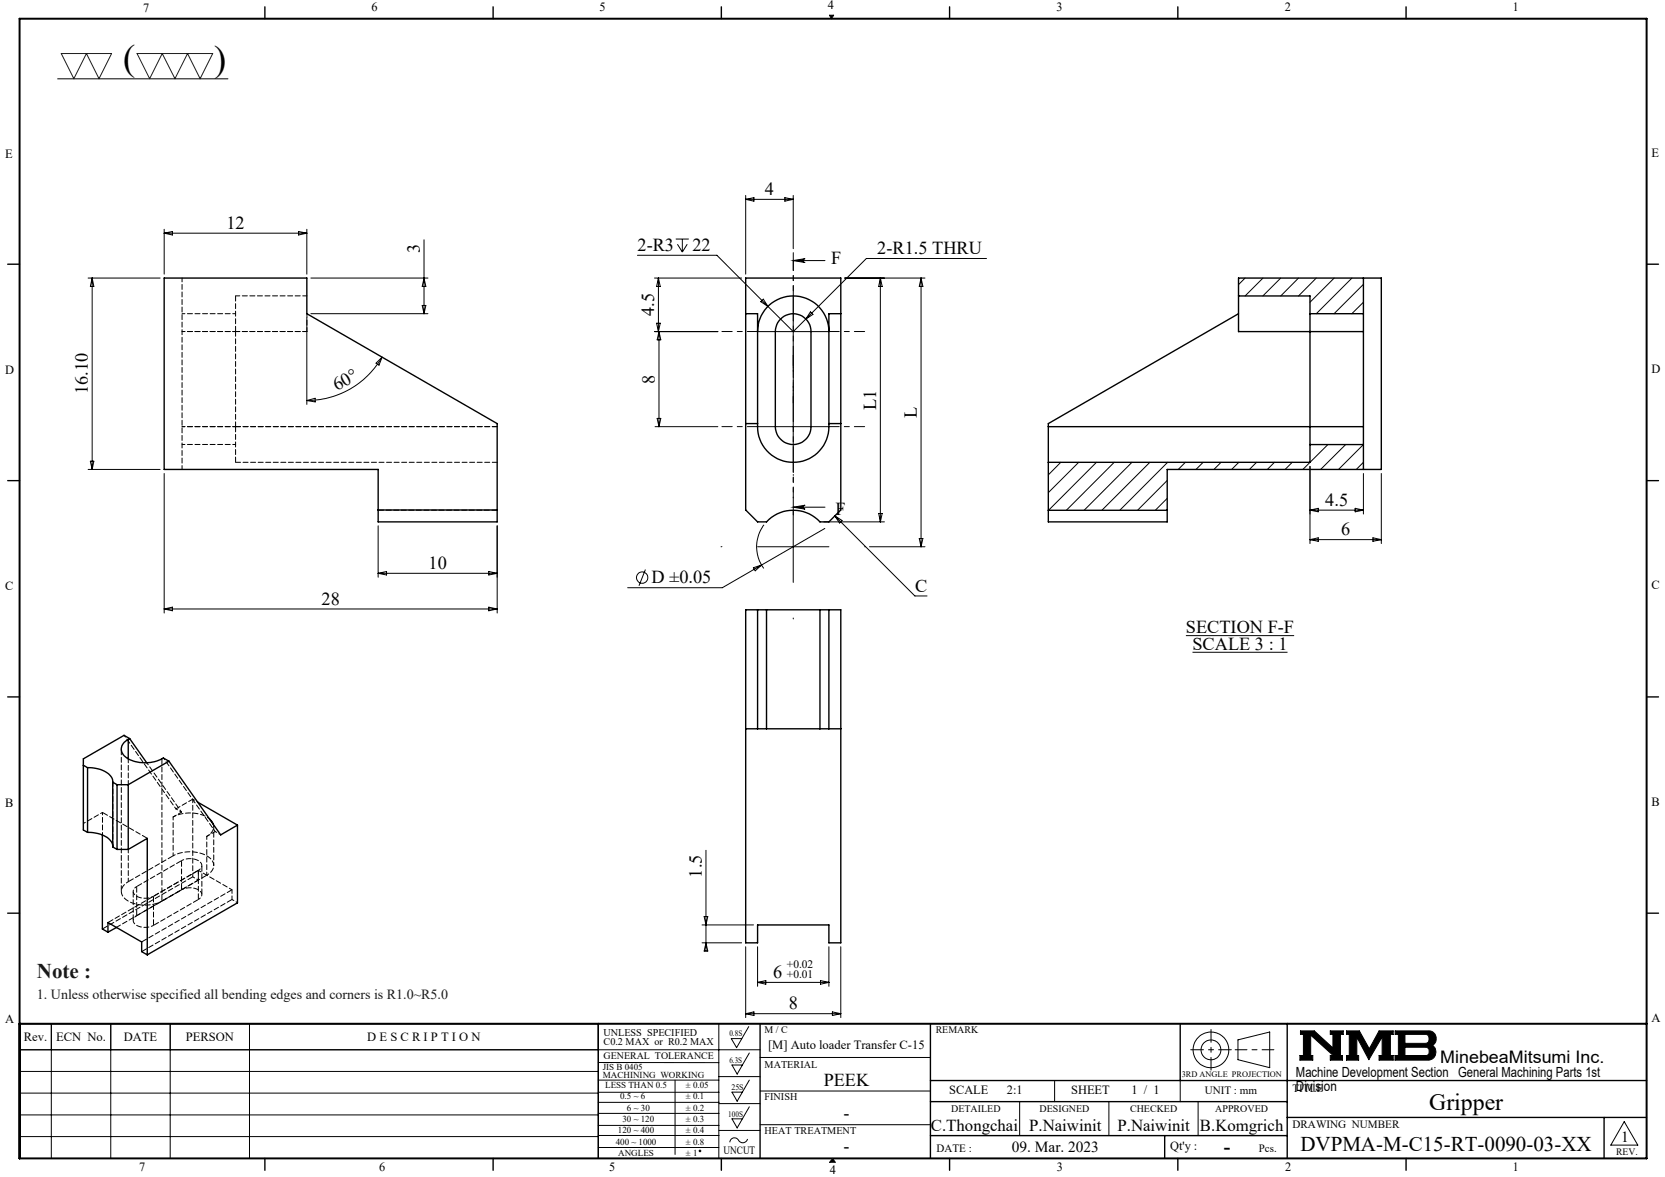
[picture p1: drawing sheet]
<svg xmlns="http://www.w3.org/2000/svg" width="420mm" height="297mm" viewBox="0 0 420 297" stroke-linecap="round" stroke-linejoin="round" font-family="sans-serif">
<g fill="none" stroke="#000" stroke-width=".25">
<path d="M14.5 19.9h43M209.2 3.8h1.1l-.6 .9zM41.4 57.9v11.3M41.4 58.8h36M41.4 58.8l2.1-.4v.9zM75.3 58.4l2.1 .4-2.1 .5zM77.4 57.9v11.3M188.1 49.3v19.9M188.1 50.3h12M188.1 50.3l2.1-.4v.9zM198 49.9l2.1 .4-2.1 .5zM200.1 49.3v13.5"/>
<path d="M22.2 70.2h18.2M23.2 70.2l.5 2.1h-.9zM23.2 70.2v48.3M78.4 70.2h29.5M78.4 79.2h29.5M106.5 77.1h.9l-.4 2.1zM107 70.2l.4 2.1h-.9zM107 60.5v18.7M160.8 64.4h20l12.9 12.9M165.1 70.2h22M166.1 70.2l.4 2.1h-.9zM166.1 70.2v13.5"/>
<path d="M170.5 60.3h3.2M170.9 61.6l1.2 2M172.1 60.3v3.3M173.4 61.6l-1.3 2M191.9 76.1l.6-.6 1.2 1.8zM200.1 65.8l3-.5a.49 .49 0 0 0-.5 .5 .49 .49 0 0 0 .5 .4zM200.1 74.7v18M200.1 65.8h8M204.4 78.7l.7 .6-1.8 1.2zM213.1 70.2h20.2M222.1 70.2l.4 2.1h-.8zM222.1 70.2v61.5"/>
<path d="M232.3 70.2v67.8M232.3 70.2l.5 2.1h-.9zM248.8 65.2h-30.3l-18.4 18.5-6.4-6.4M314.1 70.2l-1.7 1.6M318.6 70.2l-4.5 4.5M323.1 70.2l-4.5 4.5M327.6 70.2l-4.5 4.5M332 70.2l-4.4 4.5M336.6 70.2l-6.2 6.1M341 70.2l-9 9M343.9 71.8l-7.4 7.4M343.9 76.3l-2.9 2.9"/>
<path d="M77.4 80.2v21.9M96.4 90.1a21.9 21.9 0 0 1-19 11M96.4 90.1l-.8 2-.7-.5zM165.1 83.7h16M165.6 81.6h.9l-.4 2.1zM166.2 83.7v24M166.2 83.7l.5 2.1h-.9zM191.1 83.7h18M200.1 98.7v18M22.2 118.5h18.2M22.8 116.4h.9l-.5 2.1zM41.4 119.5v35.2"/>
<path d="M77.4 101.1l2.1-.6v.9zM165.2 107.7h15.9M165.8 105.6h.9l-.5 2.1zM191.1 107.7h18M267.6 116.7l-3.2 3.1M272.1 116.7l-7.7 7.6M276.6 116.7l-12.1 12.1M281.1 116.7l-12.1 12.1M285.5 116.7l-12 12.1M290.1 116.7l-12.1 12.1M294.5 116.7l-12 12.1M299 116.7l-1.8 1.8"/>
<path d="M303.5 116.7l-1.8 1.8M308 116.7l-1.8 1.8M312.5 116.7l-1.8 1.8M317 116.7l-1.8 1.8M321.5 116.7l-1.8 1.8M326 116.7l-1.8 1.8M330.4 112.2h.1M330.4 117.7v19.5M335 112.2l-6.4 6.3M339.4 112.2l-6.3 6.3M343.9 112.2l-6.3 6.3M343.9 116.7l-1.8 1.8"/>
<path d="M343.9 119.5v10.2M348.4 119.5v17.7M95.4 132.7v13M125.4 132.7v22M191.1 138h18M192.7 132.4a9.2 9.2 0 0 0 0 11M200.1 128l3-.5a.49 .49 0 0 0-.5 .5 .49 .49 0 0 0 .5 .5zM200.1 129v18M200.1 128h8M207.8 131.7h15.3M208.1 133.3l-25.9 15h-23.9M210.6 130.2l1.8 1.1-.6 .7z"/>
<path d="M210.6 130.2l20.2 20.2h3.1M219.3 138h14M221.7 129.6h.8l-.4 2.1zM231.9 135.9h.9l-.5 2.1zM294.4 121.2l-7.5 7.6M294.4 125.8l-3 3M330.4 136.2h18M330.4 136.2l2.1-.5v.9zM330.4 128.7l2.1-.4v.8zM330.4 128.7h13.5M341.8 128.3l2.1 .4-2.1 .4zM346.3 135.7l2.1 .5-2.1 .4z"/>
<path d="M41.4 153.7l2.1-.5v.9zM41.4 153.7h84M95.4 144.7h30M95.4 144.7l2.1-.5v.9zM123.3 153.2l2.1 .5-2.1 .4zM123.3 144.2l2.1 .5-2.1 .4zM162.8 143.7l-1.6 4.1M190 143.3l2.1-.7-1.6 1.4zM299.1 160.4h27.3M300.8 164.6h24M178.1 214.6v25.4M177.1 237.9h10"/>
<path d="M177.1 233.4h13M177.6 231.3h.9l-.4 2.1zM178.1 237.9l.4 2.1h-.9zM188.1 238.9v17.9M191.1 238.9v10M209.1 238.9v10M212.1 238.9v17.9M12.9 258.3v34M27.9 258.3v34M42.9 258.3v34M62.9 258.3v34M150.9 258.4h-146v6.5h186.8"/>
<path d="M150.9 258.3v34M181.3 258.3v34M188.1 255.8l2.1-.5v1zM188.1 255.8h24M188.9 259l-3.1 5.4-1.3-2.3h2.6M191.1 247.9h18M191.1 247.9l2.1-.5v1zM207 247.4l2.1 .5-2.1 .5zM210 255.3l2.1 .5-2.1 .5zM4.9 270.4h146M4.9 275.8h146M150.9 278.2h30.4"/>
<path d="M150.9 275.6h30.4M150.9 272.6h30.4M150.9 268.1h30.4M170.3 272.6v18.7M181.3 271.7h10.4M181.3 278.5h10.4M189 279.3l-3.1 5.3-1.3-2.3h2.7M189 265.7l-3.1 5.3-1.3-2.3h2.7M189 272.6l-3.1 5.3-1.3-2.3h2.7M191.7 266.8h43M191.7 275.3h43M257.2 278v8.6"/>
<path d="M266 272.7v5.3M279.7 278v8.6M297.7 272.7v5.3M302.2 278v8.6M312.3 262.4l8-2v9l-8-2zM328 260.1h3.5l4.7 4.3v-3.4h-.6v-.9h3.2v.9h-.7v5.3h.5v1.2h-3v-1.2h.7l-5.7-5.1v5.1h.6v1.2h-3.3v-1.2h.9v-5.3h-.8zM339.7 260.1h3.2l2.5 4.6 2.5-4.6h3.5v.9h-.7v5.3h.7v1.2h-3.5v-1.2h.8v-4.6l-3.4 5.7-3-5.7v4.6h.4v1.2h-3v-1.2h.7v-5.3h-.7zM351.9 260.1h8.4a1.97 1.97 0 0 1 1.9 1.5 1.97 1.97 0 0 1-.9 2.2 2.03 2.03 0 0 1 .8 2.2 2.03 2.03 0 0 1-1.8 1.5h-8.4v-1.2h.8v-5.3h-.8zM354.4 261h5.4l.6 .5v1.2l-.4 .5-.3 .1h-5.3zM354.4 264.3h5.4l.6 .4 .1 1a.79 .79 0 0 1-.8 .6h-5.3zM4.9 281.3h146M4.9 286.8h146"/>
<path d="M150.9 280.9h30.4M150.9 286.5h30.4M150.9 284h30.4M150.9 289.6h30.4M181.3 285.3h10.4M188.6 287.4a1.29 1.29 0 0 1-1.2 1 1.29 1.29 0 0 1-1.3-.9 1.14 1.14 0 0 0-1.3-.3 1.14 1.14 0 0 0-.7 1.1M191.7 283.8h43M210 292.3l.7 1M409.7 283l3.4 6h-6.8z"/>
<circle cx="162" cy="145.8" r="1.43"/>
<circle cx="305.5" cy="264.9" r="2.51"/>
<circle cx="305.5" cy="264.9" r="4.5"/>
<circle cx="176.6" cy="290.4" r=".2"/>
</g>
<path d="M311.6 264.9h9.7" fill="none" stroke="#000" stroke-width=".25" stroke-dasharray="15.2 1.3 1.3 1.3" stroke-dashoffset="12.3"/>
<path d="M305.5 259.8v10.2M300.4 264.9h10.2" fill="none" stroke="#000" stroke-width=".25" stroke-dasharray="15.2 1.3 1.3 1.3" stroke-dashoffset="12"/>
<g fill="none" stroke="#000" stroke-width=".35">
<path d="M66.8 1.7v3M124.4 1.7v3M182 1.7v3M239.5 1.7v3M297.1 1.7v3M354.7 1.7v3M1.9 66.7h3M41.4 70.2h36v9l48 27.7v24.8h-30v-13.2h-54zM188.1 70.2h24v58.5l-3 3h-2.3a9.2 9.2 0 0 0-13.4 0h-2.3l-3-3zM188.1 79.2h3v28.5a9 9 0 0 0 9 9 9 9 0 0 0 9-9v-28.5h3M312.4 74.7v9h31.5M312.4 74.7v-4.5h36v48.3h-54v10.3"/>
<path d="M312.4 74.7h18v4.5M312.4 79.2l-48 27.7v.8M330.4 79.2v33M330.4 79.2h13.5M343.9 79.2v4.5M343.9 70.2v9M415.4 66.7h3M191.1 83.7a9 9 0 0 1 9-9 9 9 0 0 1 9 9M196.9 80.5a4.5 4.5 0 0 1 4.9-1 4.5 4.5 0 0 1 2.8 4.2v24a4.5 4.5 0 0 1-4.5 4.5 4.5 4.5 0 0 1-4.5-4.5v-24l.3-1.8zM343.9 83.7v24M188.1 106.9h3M209.1 106.9h3"/>
<path d="M264.4 107.7v9M264.4 107.7h79.5M264.4 116.7v12.1M330.4 112.2v4.5h-66M330.4 112.2h13.5M343.9 107.7v4.5M343.9 112.2v6.3M1.9 121.3h3M95.4 128.7h30M264.4 128.8v2.9h30v-2.9M264.4 128.8h30M415.4 121.3h3"/>
<path d="M191.1 153.9v30M193.4 153.9h13.4M193.4 153.9h-5.3v84h3v-4.5h18v4.5h3v-84h-5.3M193.4 153.9v30M206.8 153.9v30M209.1 153.9v30M1.9 175.9h3M415.4 175.9h3M21 193.1l1.1 .6M22.1 193.7a6.8 6.8 0 0 1 6.2 2.7l.1 1M22.1 193.7v16.3M28.4 197.4l1.1 .6"/>
<path d="M28.4 197.4v16.3l1.1 .6M29.5 198h2.8M29.5 198v16.3M32.3 186.6a2.58 2.58 0 0 0-1.7 2.4 2.58 2.58 0 0 0 1.7 2.5 9.5 9.5 0 0 0 8.9-.2l1.4 .8M32.3 186.6v4.9M32.3 198v16.3M32.7 186.4l-1.4-.8-10.3 5.9v17.9l1.1 .6M32.7 186.4l-.4 .2M32.7 186.4l4.3 6.1M42.6 192.1l-10.3 5.9M42.6 192.1l13.1 18.6 4.2-2.5M188.1 183.9h5.3"/>
<path d="M193.4 183.9h13.4M206.8 183.9h5.3M22.1 210a6.8 6.8 0 0 1 6.2 2.8l.1 .7M25.8 210.7v23.7l1.4 .8M29.5 214.3h2.8M32.3 214.3l4.8-2.7v29.3M49.9 202.4l10 5.8M52.9 206.7l.9 1.3M59.9 208.2v19.6l-22.8 13.1M1.9 230.4h3M27.2 235.2v-2.4l8.5 4.9v2.4l1.4 .8M29.4 234l-2.2 1.2"/>
<path d="M415.4 230.4h3M150.9 258.3v34M191.7 258.3v34M234.7 258.3v34M297.7 258.3v14.4M324.7 258.3v34M234.7 272.7h180.7M234.7 278h90M66.8 292.3v3M124.4 292.3v3M182 292.3v3M234.7 286.6h90"/>
<path d="M239.5 292.3v3M293.8 286.6v5.7M297.1 292.3v3M324.7 282h90.7M354.7 292.3v3M404.6 282v10.3"/>
</g>
<path d="M4.9 4.7h410.5v287.6h-410.5zM4.9 258.3h410.5" fill="none" stroke="#000" stroke-width=".5"/>
<path d="M210 292.3l-.7 1h1.4" fill="none" stroke="#00f" stroke-width=".25"/>
<g fill="#000">
<path d="M210 292.3l.7 1h-1.4z"/>
<path d="M209.2 3.8l.5 .9 .6-.9zM328 260.1v.9h.8v5.3h-.9v1.2h3.3v-1.2h-.6v-5.1l5.7 5.1h-.7v1.2h3v-1.2h-.5v-5.3h.7v-.9h-3.2v.9h.6v3.4l-4.7-4.3zM351.9 260.1v.9h.8v5.3h-.8v1.2h8.6l.7-.2 .6-.5 .4-.8v-.8l-.3-.8-.6-.6 .8-.8 .2-1.3-.5-.9-.5-.5-.6-.2zM354.4 264.3h5.4l.6 .4 .1 1-.6 .6h-5.5zM354.4 261l5.5 .1 .5 .5v1.1l-.3 .5-.3 .1h-5.4zM339.7 260.1v.9h.7v5.3h-.7v1.2h3v-1.2h-.4v-4.6l3 5.7 3.4-5.7v4.6h-.8v1.2h3.5v-1.2h-.7v-5.3h.7v-.9h-3.5l-2.5 4.6-2.5-4.6z" fill-rule="evenodd"/>
</g>
<path d="M200.1 63.7v66.3" fill="none" stroke="#000" stroke-width=".25" stroke-dasharray="6.3 1.3 1.3 1.3 1.3 1.3" stroke-dashoffset="1.8"/>
<path d="M200.1 74.7v-9M191.1 83.7h-9M200.1 92.7v9M200.1 98.7v-9M209.1 83.7h9M191.1 107.7h-9M200.1 116.7v9M209.1 107.7h9" fill="none" stroke="#000" stroke-width=".25" stroke-dasharray="15.2 1.3 1.3 1.3" stroke-dashoffset="12.6"/>
<path d="M200.1 120v-.3M182.1 138h-.2M218.1 138h.2M200.1 156v.2" fill="none" stroke="#000" stroke-width=".25" stroke-dasharray="15.2 1.3 1.3 1.3"/>
<path d="M15.5 13.5h12.7l-3.2 6.4-3.2-6.4-3.2 6.4zM34.6 13.5h19.1l-3.2 6.4-3.2-6.4-3.2 6.4-3.2-6.4-3.2 6.4z" fill="none" stroke="#191924" stroke-width=".25"/>
<path d="M200.1 65.8l3-.5a.49 .49 0 0 0-.5 .5 .49 .49 0 0 0 .5 .4zM200.1 128l3-.5a.49 .49 0 0 0-.5 .5 .49 .49 0 0 0 .5 .5z" fill="#000"/>
<path d="M77.4 79.2v4.5M45.9 118.5v-48.3" fill="none" stroke="#000" stroke-width=".25" stroke-dasharray="1.3 .6" stroke-dashoffset=".3"/>
<path d="M77.4 74.7h-18M59.4 83.7h18M32.4 198v-6.5" fill="none" stroke="#000" stroke-width=".25" stroke-dasharray="1.3 .6" stroke-dashoffset=".2"/>
<path d="M59.4 74.7v9M59.4 107.7v9M125.4 128.7h-30M27.3 232.8l22.7-13.2M48.6 221.3l-22.7 13.1M58.5 224.5l-22.7 13.2M58.5 227l-22.7 13.1" fill="none" stroke="#000" stroke-width=".25" stroke-dasharray="1.3 .6" stroke-dashoffset="-.1"/>
<path d="M59.4 83.7v24M28.5 213.6v-16.4M48.6 201.7l-4.2 2.4M29.4 234l20.6-11.9" fill="none" stroke="#000" stroke-width=".25" stroke-dasharray="1.3 .6" stroke-dashoffset=".1"/>
<path d="M59.4 107.7h66M59.4 116.7h66M28.5 213.5v.2" fill="none" stroke="#000" stroke-width=".25" stroke-dasharray="1.3 .6"/>
<path d="M59.4 79.2h-13.5M45.9 83.7h13.5M45.9 107.7h13.5M45.9 112.2h13.5M37 192.5l8.8 12.4M53.8 208a2.63 2.63 0 0 1-1.6 3.1" fill="none" stroke="#000" stroke-width=".25" stroke-dasharray="1.3 .6" stroke-dashoffset=".6"/>
<path d="M21 207.8l4.9-2.8M25.9 205v5.7M44.4 204.1l-13.1-18.6M48.6 201.7l1.3 .7M50 219.6a1.35 1.35 0 0 0 .9-1.4 1.35 1.35 0 0 0-1.2-1.2 4.8 4.8 0 0 0-3.9 .2M54.3 209.8l-13.1-18.6M32.4 222.5a2.59 2.59 0 0 0-1.8 2.4 2.59 2.59 0 0 0 1.8 2.5 9.4 9.4 0 0 0 8.4 0M34.5 223.7a1.35 1.35 0 0 0-.9 1.4 1.35 1.35 0 0 0 1.2 1.2 4.8 4.8 0 0 0 3.9-.1M34.5 231.1a1.35 1.35 0 0 0-.9 1.4 1.35 1.35 0 0 0 1.2 1.2 4.8 4.8 0 0 0 3.9-.2M50 227a1.35 1.35 0 0 0 .9-1.4 1.35 1.35 0 0 0-1.2-1.2 4.8 4.8 0 0 0-3.9 .1M52.2 220.8a2.59 2.59 0 0 0 1.7-2.4 2.59 2.59 0 0 0-1.7-2.4 9.4 9.4 0 0 0-8.5 0" fill="none" stroke="#000" stroke-width=".25" stroke-dasharray="1.3 .6" stroke-dashoffset=".7"/>
<g fill="none" stroke="#000" stroke-width=".25" stroke-dasharray="1.3 .6" stroke-dashoffset="-.2">
<path d="M30.6 189v35.9M37.2 211.5l-11.3-6.5M43.7 216l-11.3 6.5M45.8 217.2l-11.3 6.5M33.6 224.9v7.4M34.5 231.1v-7.4M38.7 226.2l11.3-6.6M38.7 233.5v-7.3M38.7 233.5l11.3-6.5M40.8 227.4v-35.9M40.8 227.4l11.4-6.6M45.8 224.5v-7.3"/>
<path d="M45.8 224.5l-11.3 6.6M50 227v-7.4M50.9 225.7v-7.3"/>
</g>
<path d="M45.8 204.9l-2.1 1.3M48.6 201.7v19.6M50 219.6v2.5M52.2 211.1l2.1-1.3M32.4 222.5v-8.2M58.5 227v-2.5" fill="none" stroke="#000" stroke-width=".25" stroke-dasharray="1.3 .6" stroke-dashoffset=".4"/>
<path d="M43.7 216v-9.8M43.7 206.2a9 9 0 0 1 9.2 .5M53.9 218.4v-9.8M52.2 220.8v-9.7M58.5 224.5l-8.5-4.9" fill="none" stroke="#000" stroke-width=".25" stroke-dasharray="1.3 .6" stroke-dashoffset=".5"/>
<path d="M44.4 204.1l1.4 .8M54.3 209.8l1.4 .8M50 222.1l-1.4-.8M59.9 227.8l-1.4-.8" fill="none" stroke="#000" stroke-width=".25" stroke-dasharray="1.3 .6" stroke-dashoffset=".8"/>
<g font-size="9.2">
<text x="31.1" y="17.7">(</text>
<text x="54" y="17.8">)</text>
</g>
<text font-size="6" x="360.5" y="280">Gripper</text>
<text font-size="5.3" fill="#191924" x="9.3" y="246.7">Note :</text>
<text font-size="5.3" x="328" y="290.4">DVPMA-M-C15-RT-0090-03-XX</text>
<text font-size="4.9" x="308.8" y="290.9">-</text>
<g font-size="4.6">
<text x="193" y="49.2">4</text>
<text x="57.1" y="57.7">12</text>
<text x="105.9" y="64" transform="rotate(-90 105.9 64)">3</text>
<text x="160.8" y="63.3">2-R3</text>
<text x="174.6" y="63.3">22</text>
<text x="221.3" y="64.1">2-R1.5 THRU</text>
<text x="209.7" y="66.5">F</text>
<text x="165" y="79.8" transform="rotate(-90 165 79.8)">4.5</text>
<text x="22.2" y="99.5" transform="rotate(-90 22.2 99.5)">16.10</text>
<text x="85" y="98.8" transform="rotate(-30 85 98.8)">60°</text>
<text x="165.2" y="96.8" transform="rotate(-90 165.2 96.8)">8</text>
<text x="221" y="103.5" transform="rotate(-90 221 103.5)">L1</text>
<text x="231.3" y="105.5" transform="rotate(-90 231.3 105.5)">L</text>
<text x="210.7" y="130">F</text>
<text x="334.3" y="127.6">4.5</text>
<text x="338.3" y="135">6</text>
<text x="108.1" y="143.5">10</text>
<text x="164.4" y="147.2">D ±0.05</text>
<text x="230.8" y="149.3">C</text>
<text x="81.1" y="152.6">28</text>
<text x="299.1" y="159.8">SECTION F-F</text>
<text x="300.8" y="164">SCALE 3 : 1</text>
<text x="177" y="221.4" transform="rotate(-90 177 221.4)">1.5</text>
<text x="195" y="246.8">6</text>
<text x="199" y="254.7">8</text>
<text x="207.8" y="274.1">PEEK</text>
<text x="212.7" y="282.4">-</text>
<text x="212.8" y="290.6">-</text>
</g>
<text font-size="4.4" x="363.3" y="268.2">MinebeaMitsumi Inc.</text>
<g font-size="4.2">
<text x="234.8" y="285.5">C.Thongchai</text>
<text x="259.6" y="285.5">P.Naiwinit</text>
<text x="281.9" y="285.5">P.Naiwinit</text>
<text x="302.7" y="285.5">B.Komgrich</text>
</g>
<g font-size="3.9">
<text x="255.2" y="290.6">09. Mar. 2023</text>
<text x="408.9" y="288.2">1</text>
</g>
<text font-size="3.5" fill="#191924" x="9.3" y="252">1. Unless otherwise specified all bending edges and corners is R1.0~R5.0</text>
<g font-size="3.5">
<text x="326.9" y="271.7">Machine Development Section General Machining Parts 1st</text>
<text x="326.9" y="275.3">Division</text>
</g>
<g font-size="3.2">
<text x="36.1" y="2.9">7</text>
<text x="93.7" y="2.8">6</text>
<text x="151.3" y="2.8">5</text>
<text x="208.8" y="2.2">4</text>
<text x="266.5" y="2.8">3</text>
<text x="324.1" y="2.8">2</text>
<text x="381.6" y="2.8">1</text>
<text x="1.3" y="39.8">E</text>
<text x="416.6" y="39.5">E</text>
<text x="1.3" y="94.3">D</text>
<text x="416.6" y="94.1">D</text>
<text x="1.3" y="148.9">C</text>
<text x="416.6" y="148.7">C</text>
<text x="1.3" y="203.6">B</text>
<text x="416.6" y="203.3">B</text>
<text x="416.6" y="258">A</text>
<text x="1.3" y="258.1">A</text>
<text x="6" y="262.8">Rev.</text>
<text x="14.2" y="262.8">ECN No.</text>
<text x="31.2" y="262.8">DATE</text>
<text x="46.9" y="262.8">PERSON</text>
<text x="92.7" y="262.8">D E S C R I P T I O N</text>
<text x="193.8" y="264.8">[M] Auto loader Transfer C-15</text>
<text x="239.4" y="276.2">SCALE</text>
<text x="254" y="276.2">2:1</text>
<text x="270.2" y="276.2">SHEET</text>
<text x="285.4" y="276.2">1 / 1</text>
<text x="295.2" y="290.1">Qt'y :</text>
<text x="35.1" y="295.5">7</text>
<text x="95.7" y="295.6">6</text>
<text x="153.6" y="295.6">5</text>
<text x="209.3" y="296.3">4</text>
<text x="266.6" y="295.6">3</text>
<text x="324.2" y="295.6">2</text>
<text x="381.6" y="295.6">1</text>
</g>
<g font-size="2.9">
<text x="198.5" y="244.2">+0.02</text>
<text x="198.5" y="246.8">+0.01</text>
</g>
<g font-size="2.8">
<text x="326" y="275.4">TITLE</text>
<text x="303.9" y="276.2">UNIT : mm</text>
<text x="326" y="284.7">DRAWING NUMBER</text>
<text x="182.5" y="291.2">UNCUT</text>
<text x="236.3" y="290.7">DATE :</text>
<text x="317.6" y="290.6">Pcs.</text>
</g>
<g font-size="2.6">
<text x="152.2" y="261.3">UNLESS SPECIFIED</text>
<text x="152.2" y="263.7">C0.2 MAX or R0.2 MAX</text>
<text x="192.9" y="269.4">MATERIAL</text>
<text x="192.9" y="277.7">FINISH</text>
<text x="192.9" y="286.3">HEAT TREATMENT</text>
</g>
<g font-size="2.5">
<text x="192.9" y="260.7">M / C</text>
<text x="236" y="260.7">REMARK</text>
<text x="152.3" y="267.3">GENERAL TOLERANCE</text>
<text x="239.9" y="280.5">DETAILED</text>
<text x="262.2" y="280.5">DESIGNED</text>
<text x="285.1" y="280.5">CHECKED</text>
<text x="306.6" y="280.5">APPROVED</text>
<text x="407.7" y="291.5">REV.</text>
</g>
<g font-size="2.3">
<text x="152.1" y="270">JIS B 0405</text>
<text x="152.1" y="272.1">MACHINING WORKING</text>
<text x="152.7" y="274.6">LESS THAN 0.5</text>
<text x="173" y="274.6">± 0.05</text>
<text x="156.4" y="277.4">0.5 ~ 6</text>
<text x="158.1" y="280.3">6 ~ 30</text>
<text x="173" y="277.4">± 0.1</text>
<text x="173" y="280.3">± 0.2</text>
<text x="155.9" y="286">120 ~ 400</text>
<text x="157" y="283.2">30 ~ 120</text>
<text x="173" y="283.2">± 0.3</text>
<text x="173" y="286">± 0.4</text>
<text x="155.3" y="288.9">400 ~ 1000</text>
<text x="155.9" y="291.7">ANGLES</text>
<text x="173" y="288.9">± 0.8</text>
<text x="173" y="291.7">± 1</text>
</g>
<g font-size="2.1">
<text x="184" y="261.5">0.8S</text>
<text x="184" y="268.1">6.3S</text>
<text x="184.5" y="275">25S</text>
<text x="298.1" y="271.8">3RD ANGLE PROJECTION</text>
<text x="183.7" y="281.9">100S</text>
</g>
</svg>
